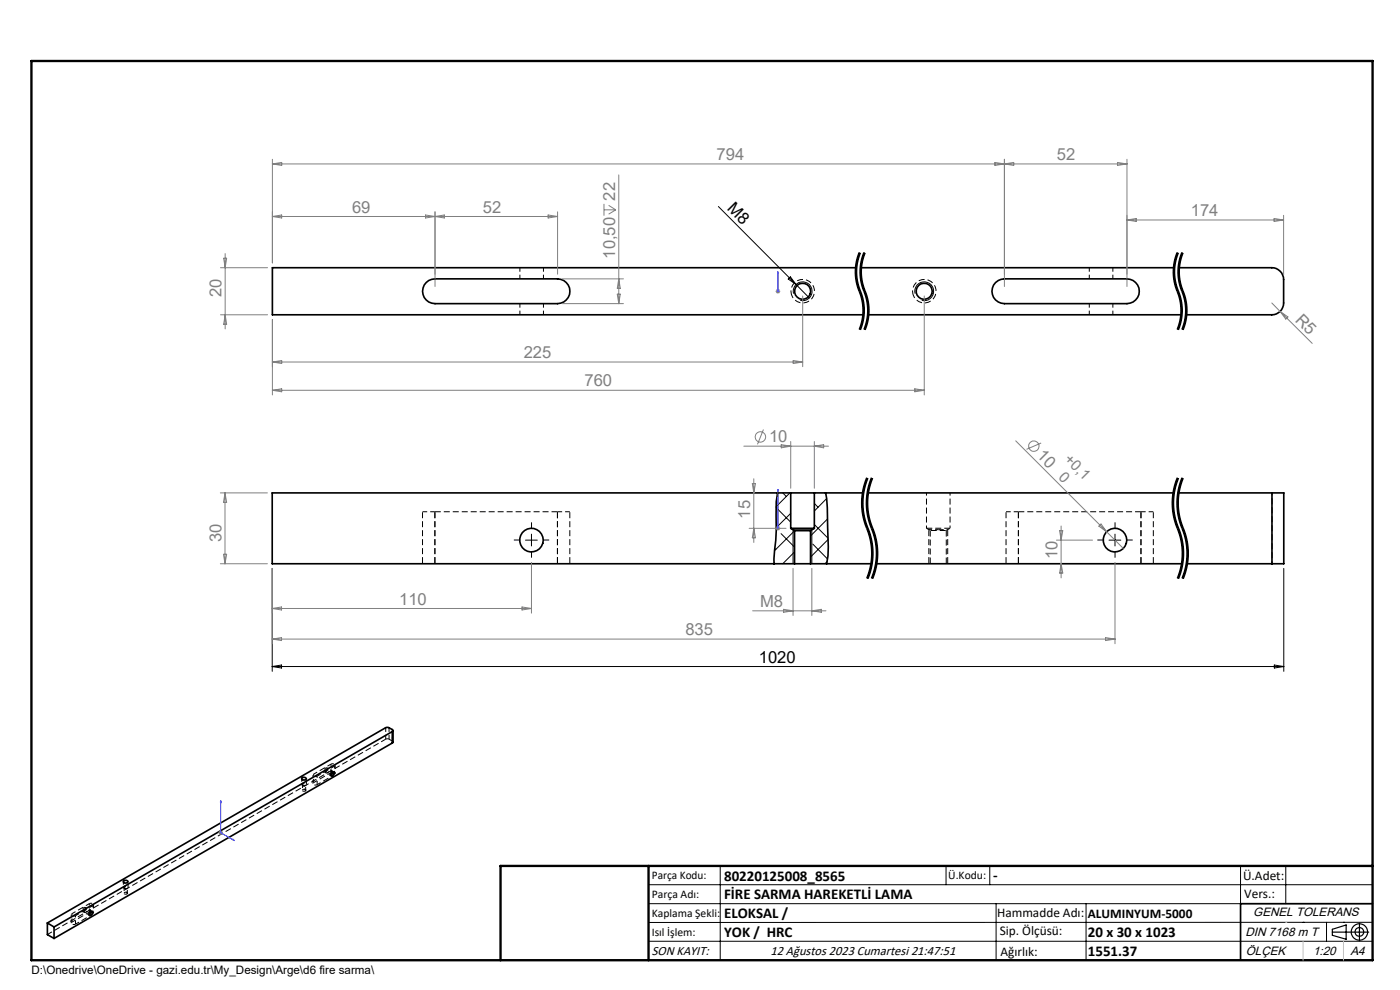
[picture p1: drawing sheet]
<svg xmlns="http://www.w3.org/2000/svg" width="297mm" height="210mm" viewBox="0 0 297 210" stroke-linecap="round" stroke-linejoin="round" font-family="sans-serif">
<path d="M269.9 104.6v15" fill="none" stroke="#000" stroke-width=".21" stroke-dasharray="1.3 .6" stroke-dashoffset=".8" stroke-linecap="butt"/>
<g fill="none" stroke="#000" stroke-width=".21" stroke-dasharray="1.3 .6" stroke-linecap="butt">
<path d="M118.3 108.6h-26M196.5 112.1h5M197.3 112.5v7.1M199 112.4h.6M200.7 119.6v-7.1M242 108.6h-26M83.2 157.2l.2 .2M68.9 163.8l.3 .2M69.7 163.1l-.3-.2M69.9 164.4l.4 .2M70.2 163.9l.2-.1M70.8 163.7l-.4-.2"/>
<path d="M17.6 193.4l.3 .1M18.4 192.7l-.3-.2M18.7 194l.3 .2M18.9 193.5l.2-.1M19.5 193.3l-.3-.2"/>
</g>
<path d="M89.6 108.6v11M92.3 108.6v11M118.3 108.6v11M120.9 119.6v-11M197 112.4v7.2M197.3 112.5h3.4M201 119.6v-7.2M213.4 108.6v11M216 108.6v11M242 108.6v11M244.7 119.6v-11" fill="none" stroke="#000" stroke-width=".21" stroke-dasharray="1.3 .6" stroke-dashoffset="-.1" stroke-linecap="butt"/>
<path d="M92.3 108.6h-2.7M120.9 108.6h-2.6M216 108.6h-2.6M244.7 108.6h-2.7M64.2 166.6a.43 .43 0 0 0 .5 .1 .43 .43 0 0 0 .2-.5h-.1a.39 .39 0 0 0-.5-.1 .39 .39 0 0 0-.1 .5M69.1 163.7a.36 .36 0 0 0 .4 .2 .36 .36 0 0 0 .3-.4 .3 .3 0 0 0-.2-.5 .3 .3 0 0 0-.4 .4l-.1 .3M69.5 163.1a.36 .36 0 0 0-.5-.2 .36 .36 0 0 0-.2 .5 .3 .3 0 0 0 .2 .4 .3 .3 0 0 0 .3-.3l.2-.4M17.8 193.3a.36 .36 0 0 0 .5 .2 .36 .36 0 0 0 .2-.4 .3 .3 0 0 0-.2-.5 .3 .3 0 0 0-.4 .4l-.1 .3M18.2 192.7a.36 .36 0 0 0-.5-.2 .36 .36 0 0 0-.2 .4 .3 .3 0 0 0 .2 .5 .3 .3 0 0 0 .4-.3l.1-.4M26.3 188.4a.43 .43 0 0 0 .5 .1 .43 .43 0 0 0 .3-.4l-.1-.1a.39 .39 0 0 0-.6-.1 .39 .39 0 0 0-.1 .5" fill="none" stroke="#000" stroke-width=".21" stroke-dasharray="1.3 .6" stroke-dashoffset=".3" stroke-linecap="butt"/>
<path d="M196.5 104.6v7.5M199.6 112.4h1.4M201.5 112.1v-7.5M67.3 164.6l-.1 .1a.4 .4 0 0 1-.6 0 .4 .4 0 0 1-.1-.5M67.3 166.4l-.1 .1a.4 .4 0 0 1-.6 0 .4 .4 0 0 1-.1-.5M70.2 162.1l.1-.1a.4 .4 0 0 1 .6 0 .4 .4 0 0 1 .1 .5M16 194.2l-.1 .1a.4 .4 0 0 1-.5 0 .4 .4 0 0 1-.1-.5M16 196l-.1 .1a.4 .4 0 0 1-.5 0 .4 .4 0 0 1-.1-.5M18.9 191.7l.2-.1a.4 .4 0 0 1 .5 0 .4 .4 0 0 1 .1 .5" fill="none" stroke="#000" stroke-width=".21" stroke-dasharray="1.3 .6" stroke-dashoffset=".7" stroke-linecap="butt"/>
<path d="M196.5 112.1l.8 .4M200.7 112.5l.8-.4M70.5 163.8a.34 .34 0 0 1 .5 .1 .34 .34 0 0 1 0 .4M19.3 193.4a.34 .34 0 0 1 .4 .1 .34 .34 0 0 1 0 .4" fill="none" stroke="#000" stroke-width=".21" stroke-dasharray="1.3 .6" stroke-dashoffset=".5" stroke-linecap="butt"/>
<g fill="none" stroke="#000" stroke-width=".21">
<path d="M152.4 43.8l16.5 16.6M167.7 58.7l1.2 1.7-1.7-1.2zM181.4 57.7v.4M181.4 58.2l.4 2.3M181.8 57.7l.1 1.8 .6 2M181.8 54.9l-.4 2.8M182.1 54l-.3 .9M182.2 53.5l-.1 .5M182.4 53.6a11.2 11.2 0 0 0 .3 9 10.6 10.6 0 0 1-.3 7.3M182.4 57.7v.4M182.4 58.2l.4 2.3M182.6 53.7a10.4 10.4 0 0 0-.8 4"/>
<path d="M182.8 57.7a14.6 14.6 0 0 0 1.2 5.3l.4 1.9v1.9M182.8 54.9l-.4 2.8M183.1 54l-.3 .9M183.2 53.5l-.1 .5M183.4 53.6a11.2 11.2 0 0 0 .3 9 10.6 10.6 0 0 1-.3 7.3M183.6 53.7a10.4 10.4 0 0 0-.8 4M248.9 57.7v.4M248.9 58.2l.3 2.3M249.2 57.7a14.6 14.6 0 0 0 1.3 5.3l.3 1.9v1.9M249.2 54.9l-.3 2.8M249.5 54l-.3 .9M249.7 53.5l-.2 .5"/>
<path d="M249.9 53.6a11.2 11.2 0 0 0 .3 9 10.6 10.6 0 0 1-.3 7.3M249.9 57.7v.4M249.9 58.2l.3 2.3M250 53.7a10.4 10.4 0 0 0-.8 4M250.2 57.7a14.6 14.6 0 0 0 1.3 5.3l.3 1.9v1.9M250.2 54.9l-.3 2.8M250.5 54l-.3 .9M250.7 53.5l-.2 .5M250.9 53.6a11.2 11.2 0 0 0 .3 9 10.6 10.6 0 0 1-.3 7.3M251 53.7a10.4 10.4 0 0 0-.8 4M168.3 62.3a2 2 0 0 1 1.8-2.5 2 2 0 0 1 2.2 2.1 2 2 0 0 1-2.5 1.8M168.9 60.4l2.8 2.8"/>
<path d="M181.8 60.5l1 3.1M182.5 61.5l.1 .2zM182.6 61.7l.3 .9M182.8 60.5a13.1 13.1 0 0 1 1.1 6.7M182.8 63.6l.2 1.8-.1 1.8M182.8 68.1l-.6 1.8M182.9 69.1l-.3 .9M182.9 62.6l.5 2.3v1.9M182.9 67.2l-.1 .9M183.4 66.8l-.5 2.3M183.8 68.1l-.6 1.8M183.9 67.2l-.1 .9"/>
<path d="M184.4 66.8l-.4 1.9-.4 1.3M194.1 62.3a2 2 0 0 1 1.8-2.5 2 2 0 0 1 2.2 2.1 2 2 0 0 1-2.6 1.8M249.2 60.5a13.1 13.1 0 0 1 1.2 6.7M250.2 60.5l.3 .9M250.2 68.1l-.5 1.8M250.4 67.2l-.2 .9M250.5 61.4a10.8 10.8 0 0 1 .9 5.8M250.8 66.8l-.3 1.9-.5 1.3M251.2 68.1l-.5 1.8M251.4 67.2l-.2 .9M251.8 66.8l-.3 1.9-.5 1.3M111.5 114.6h2.5"/>
<path d="M112.7 113.3v2.5M164.4 116.4l.2 .1M164.6 107.7l3.1 3.1M165.7 113.2l2.9 2.9M166.1 104.6l.7 .7M167.6 104.6l-3 2.9M167.7 108.9l-3 3M168.2 119.6v-7.2h4v7.2M168.6 112.6l-4.3 4.2M168.6 117.1l-2.5 2.5M172.4 115.4l3.2 3.2M172.8 111.3l2.9 2.9"/>
<path d="M172.8 106.8l.7 .8M175 104.6l.2 .2M175.4 105.8l-2.6 2.6M175.5 119.1l-.5 .5M175.5 110.1l-3.6 3.6M175.7 114.4l-3.8 3.8M182.8 107.3v1.1a15 15 0 0 0 1.2 4.2M183.1 107.8l.4 2.1 .6 1.8M183.3 104.6l-.1 3.2M183.4 104l-.1 .6M183.5 103.5l-.1 .5M183.8 107.3v1.1a15 15 0 0 0 1.2 4.2"/>
<path d="M183.8 101.3l-.9 3.2-.1 2.8M184 101.4a14.3 14.3 0 0 0 .4 11.7 13.9 13.9 0 0 1-.4 9.6M184 112.6a13.7 13.7 0 0 1-.2 10.1M184.1 111.7l.1 .3zM184.1 107.8l.3 1.6 .6 2.1M184.2 101.4l-.7 2.1M184.2 112a14.1 14.1 0 0 1 1 4.3M184.3 104.6l-.1 3.2M184.4 104l-.1 .6M184.5 103.5l-.1 .5M184.8 101.3l-.9 3.2-.1 2.8M185 111.5l1 3.1"/>
<path d="M185 101.9l-.5 1.6M185 101.4a14.3 14.3 0 0 0 .4 11.7 13.9 13.9 0 0 1-.4 9.6M185 112.6a13.7 13.7 0 0 1-.2 10.1M185.2 101.4l-.2 .6M185.2 116.3l-.1 3.3-.9 3.2M186 114.6l.2 1.7M186.2 116.3v2.2l-.2 1.6M235.3 114.6h2.5M236.5 113.3v2.5M248.6 107.3l.1 1.1a15 15 0 0 0 1.2 4.2M249 107.8a19 19 0 0 0 1.6 5.7l.5 2.8M249.2 104.6l-.2 3.2"/>
<path d="M249.3 104l-.1 .6M249.4 103.5l-.1 .5M249.6 107.3l.1 1.1a15 15 0 0 0 1.2 4.2M249.7 101.3l-.9 3.2-.2 2.8M249.9 101.4a14.3 14.3 0 0 0 .4 11.7 13.9 13.9 0 0 1-.4 9.6M249.9 112.6a13.7 13.7 0 0 1-.2 10.1M250 107.8a19 19 0 0 0 1.6 5.7l.5 2.8M250.1 101.4l-.7 2.1M250.2 104.6l-.2 3.2M250.3 104l-.1 .6M250.4 103.5l-.1 .5M250.7 101.3l-.9 3.2-.2 2.8"/>
<path d="M250.9 101.4a14.3 14.3 0 0 0 .4 11.7 13.9 13.9 0 0 1-.4 9.6M250.9 112.6a13.7 13.7 0 0 1-.2 10.1M251.1 101.4l-.7 2.1M251.1 116.3l-.1 3.3-.9 3.2M252.1 116.3l-.1 3.3-.9 3.2M57.7 120.6v21.8M186 120.1l-.8 2.7M272.3 120.6v21.8M57.7 141.4h214.6M57.7 141.4l2-.3v.6zM270.3 141.1l2 .3-2 .3zM137.6 187.7h153.6"/>
<path d="M137.6 191.7h153.6M137.6 199.7h153.6M152.8 183.7v20M200.7 183.7v4M210 183.7v4M211.3 191.7v12M230.4 191.7v12M263.2 183.7v20M272.8 183.7v8M276.4 195.6h.1M281.4 195.6v4.1M285 195.6h.1"/>
<path d="M291.2 195.6l-153.6 .1"/>
</g>
<g fill="none" stroke="#000" stroke-width=".35">
<path d="M90.4 59.9l.5-.4 1.4-.3h26a2.63 2.63 0 0 1 2.6 2.6 2.63 2.63 0 0 1-2.6 2.6h-26a2.62 2.62 0 0 1-2.5-1.6 2.62 2.62 0 0 1 .6-2.9zM181.6 56.8h-123.8v10h125.4M182.6 56.8h66.5M211.2 59.9l.6-.4 1.3-.3h26a2.63 2.63 0 0 1 2.6 2.6 2.63 2.63 0 0 1-2.6 2.6h-26a2.62 2.62 0 0 1-2.5-1.6 2.62 2.62 0 0 1 .6-2.9zM250 56.8h19.8a2.53 2.53 0 0 1 2.5 2.5v5a2.47 2.47 0 0 1-2.5 2.5h-18.2M184.1 66.8h66.5M165 104.6l-.3 1.8-.1 3a54.8 54.8 0 0 1-.4 9.2v1M167.7 112.1h5.1M167.7 104.6h5.1M167.7 104.6h-110v15h110.9M167.7 104.6v7.5M167.7 112.1l.9 .5"/>
<path d="M168.6 112.6h3.3M168.6 119.6h3.3M168.6 112.6v7M171.9 119.6h13M171.9 112.6v7M172.8 104.6h10.3M172.8 112.1l-.9 .5M172.8 104.6v7.5M175.2 104.6a38 38 0 0 1 .4 7.3 29.2 29.2 0 0 1-.2 7.7M184.1 104.6h64.9M185.9 119.6h64.9M250 104.6h19.8"/>
<path d="M251.8 119.6h18M269.8 104.6h2.5v15h-2.5M269.8 104.6v15M83.2 155.2l.2-.2-.2-.2-.9-.5-.5 .1-71.7 41.4M83.2 155.2l-71.7 41.4M83.2 155.2v2.4M83.2 157.6l-71.7 41.5M83.4 155v2.5l-.2 .1M64 165.1a.52 .52 0 0 1 .5-.2 .52 .52 0 0 1 .4 .4l-.1 .1a.49 .49 0 0 1-.8-.3zM70.3 163.9l.2-.1a.35 .35 0 0 1 .4 .2 .35 .35 0 0 1-.2 .4 .29 .29 0 0 1-.5 .1 .29 .29 0 0 1 0-.4zM70.4 163.8h.1M70.5 163.8l-.1 .3-.3 .3"/>
<path d="M10.1 195.8l1.4 .8M10.1 195.8v2.5l1.4 .8M11.5 196.6v2.5M19 193.5a.33 .33 0 0 1 .5-.1 .33 .33 0 0 1 0 .5 .3 .3 0 0 1-.3 .3 .3 .3 0 0 1-.3-.3zM19.1 193.4h.2M19.3 193.3l-.4 .7M26.2 186.9a.48 .48 0 0 1 .6-.2 .48 .48 0 0 1 .3 .4 .52 .52 0 0 1-.5 .2 .52 .52 0 0 1-.4-.4zM291.2 191.7h-28v12"/>
<circle cx="170.3" cy="61.8" r="1.7"/>
<circle cx="196" cy="61.8" r="1.7"/>
<circle cx="112.7" cy="114.6" r="2.5"/>
<circle cx="236.5" cy="114.6" r="2.5"/>
</g>
<g fill="none" stroke="#000" stroke-width=".21" stroke-dasharray="1.3 .6" stroke-dashoffset=".4" stroke-linecap="butt">
<path d="M110.3 56.8v2.3M115.3 59.1v-2.3M231.1 56.8v2.3M236.1 59.1v-2.3M110.3 64.4v2.4M115.3 66.8v-2.4M167.9 62.4a2.5 2.5 0 0 1 2.8-3.1 2.5 2.5 0 0 1 1.7 3.9 2.5 2.5 0 0 1-4.2-.1l-.3-.7M193.7 62.4a2.5 2.5 0 0 1 2.8-3.1 2.5 2.5 0 0 1 1.7 3.9 2.5 2.5 0 0 1-4.2-.1l-.3-.7M231.1 64.4v2.4M236.1 66.8v-2.4M81.8 156.8h.7M81.8 154.3v2.5"/>
<path d="M82.5 156.8l.7 .4M82.5 156.8v-2.5M83.2 154.8v2.4M66.5 164.2l3.7-2.1M66.5 166l3.7-2.1M71 162.5l-3.7 2.1M71 164.3l-3.7 2.1M15.3 193.8l3.6-2.1M15.3 195.6l3.6-2.1M19.7 192.1l-3.7 2.1M19.7 193.9l-3.7 2.1"/>
</g>
<path d="M10.1 198.2l71.7-41.4" fill="none" stroke="#000" stroke-width=".21" stroke-dasharray="1.3 .6" stroke-dashoffset=".2" stroke-linecap="butt"/>
<g fill="none" stroke="#000" stroke-width=".21" stroke-dasharray="1.3 .6" stroke-dashoffset=".9" stroke-linecap="butt">
<path d="M64.3 166.6a.3 .3 0 0 0 .3 .1 .3 .3 0 0 0 .2-.3 .29 .29 0 0 0-.4-.2 .29 .29 0 0 0-.1 .4M64.7 167.5h.1a.28 .28 0 0 1-.3 .3 .28 .28 0 0 1-.3-.3h.5M66.4 164.4v1.8M66.5 164.2v1.8M67.3 164.6v1.8M70.2 164.4a.33 .33 0 0 1-.4-.3 .33 .33 0 0 1 .2-.4 .28 .28 0 0 1 .2-.2 .28 .28 0 0 1 .3 .2M70.2 162.1v1.8M71 162.5v1.8M71.1 164.1v-1.8M15.1 194v1.8M15.3 193.8v1.8M16 194.2v1.8"/>
<path d="M18.9 194a.33 .33 0 0 1-.4-.3 .33 .33 0 0 1 .2-.4 .28 .28 0 0 1 .3-.2 .28 .28 0 0 1 .3 .2M18.9 191.7v1.8M19.7 192.1v1.8M19.8 193.7v-1.8M26.4 188.4a.3 .3 0 0 0 .4 .1 .3 .3 0 0 0 .2-.3 .29 .29 0 0 0-.4-.1 .29 .29 0 0 0-.2 .3M26.9 189.3l.1 .1a.28 .28 0 0 1-.3 .2 .28 .28 0 0 1-.3-.3h.5"/>
</g>
<path d="M197 112.4h2M64 165.2v1.2M64.2 166.5v1.1M64.8 167.8a.35 .35 0 0 0-.3-.5 .35 .35 0 0 0-.4 .3 .47 .47 0 0 0 .7 .2M64.8 167.6v-1.1M65 166.4v-1.2M26.2 187v1.2M26.3 188.3v1.2M27 189.6a.35 .35 0 0 0-.3-.4 .35 .35 0 0 0-.4 .2 .47 .47 0 0 0 .7 .2M27 189.5v-1.2M27.2 188.2v-1.2" fill="none" stroke="#000" stroke-width=".21" stroke-dasharray="1.3 .6" stroke-dashoffset=".6" stroke-linecap="butt"/>
<g fill="none" stroke="#808080" stroke-width=".21">
<path d="M57.8 33.8v22M57.8 34.8l2-.3v.6zM131.3 37.1v27.3M211.1 34.5l4 .6v-.6l-4 .6zM213.1 33.8v27M237.1 34.5l2 .3-2 .3zM239.1 33.8v27M239.1 34.8h-181.3M46.8 56.8h10M47.4 54.8h.7l-.3 2zM47.8 53.8v16M57.8 45.9h60.5"/>
<path d="M57.8 45.9l2-.3v.6zM90.3 45.6l4 .6v-.6l-4 .6zM92.3 44.9v15.9M116.3 45.6l2 .3-2 .3zM118.3 44.9v13.3M119.3 59.2h13M128.1 43.2v2.5M128.1 44.5h2.5M129.1 43.6l1.5 .9M130.6 44.5l-1.5 .9M131.3 59.2l.3 2h-.6zM239.1 46.7h33.2"/>
<path d="M239.1 46.7l2-.4v.7zM270.3 46.3l2 .4-2 .3zM272.3 45.7v12.6M46.8 66.8h10M47.8 66.8l.3 2h-.7zM57.8 67.8v16M57.8 76.8l2-.3v.6zM57.8 76.8h112.5M119.3 64.4h13M131 62.4h.6l-.3 2zM164.5 61.8h1M164.7 61.4l.7 .8"/>
<path d="M165 61.3v1M165.4 61.4l-.7 .8M168.3 76.5l2 .3-2 .3zM170.3 62.8v15M196.1 62.8v21M269.8 64.3l1.8 1.8M271.6 66.1l6.8 6.7M271.6 66.1l1.6 1.1-.4 .5zM57.8 82.8l2-.3v.6zM57.8 82.8h138.3M157.8 94.6h18M162 91.1l-1.3 3.2"/>
<path d="M165.7 94.3l2 .3-2 .4zM167.7 93.7v9.9M172.8 93.7v9.9M172.8 94.6l1.9-.3v.7zM194.1 82.5l2 .3-2 .3zM215.5 93.5l22.8 22.8M220.9 94l-3.1 1.3M46.7 119.6h10M46.7 104.6h10M47.4 117.6h.7l-.4 2zM47.7 104.6v15M47.7 104.6l.4 2h-.7z"/>
<path d="M112.7 119.3v10.8M158.9 112.1h7.9M159.6 102.6h.7l-.4 2zM159.9 101.6v13.5M159.9 112.1l.4 2h-.7zM164.7 111.7l.7 .7M165 111.6v1M165.4 111.7l-.7 .7M224.1 114.6h7.7M224.8 112.6h.7l-.4 2zM225.1 111.6v11M225.1 119.6l.4 2h-.7z"/>
<path d="M233.6 111.2l1.2 1.6-1.7-1.2zM236.5 119.3v17.3M57.7 129.1l2-.3v.6zM57.7 129.1h55M57.7 120.6v16M57.7 135.6h178.8M57.7 135.6l2-.4v.7zM110.7 128.8l2 .3-2 .3zM159.7 129.6h15.5M166.2 129.2l2 .4-2 .3zM168.2 120.6v10M172.2 120.6v10"/>
<path d="M172.2 129.6l2-.4v.7zM234.5 135.2l2 .4-2 .3zM46.3 176.6h1M46.5 176.3l.7 .7M46.8 176.1v1M47.2 176.3l-.7 .7"/>
<circle cx="161.3" cy="92.7" r="1.1"/>
<circle cx="219.3" cy="94.6" r="1.1"/>
</g>
<path d="M182.4 53.6a10.6 10.6 0 0 0 0 8.2M183.4 53.6a10.6 10.6 0 0 0 0 8.2M249.9 53.6a10.6 10.6 0 0 0 0 8.2M250.9 53.6a10.6 10.6 0 0 0 0 8.2M182.4 61.8a10.6 10.6 0 0 1 0 8.1M183.4 61.8a10.6 10.6 0 0 1 0 8.1M249.9 61.8a10.6 10.6 0 0 1 0 8.1M250.9 61.8a10.6 10.6 0 0 1 0 8.1" fill="none" stroke="#000" stroke-width=".21" stroke-dasharray="6.3 1.3 1.3 1.3" stroke-dashoffset="4.1" stroke-linecap="butt"/>
<path d="M184 101.4a13.9 13.9 0 0 0 0 10.7M184 112.1a13.9 13.9 0 0 1 0 10.6M185 101.4a13.9 13.9 0 0 0 0 10.7M185 112.1a13.9 13.9 0 0 1 0 10.6M249.9 101.4a13.9 13.9 0 0 0 0 10.7M249.9 112.1a13.9 13.9 0 0 1 0 10.6M250.9 101.4a13.9 13.9 0 0 0 0 10.7M250.9 112.1a13.9 13.9 0 0 1 0 10.6" fill="none" stroke="#000" stroke-width=".21" stroke-dasharray="6.3 1.3 1.3 1.3" stroke-dashoffset="2.8" stroke-linecap="butt"/>
<g fill="none" stroke="#000" stroke-width=".25">
<path d="M282.6 197.7h7.8M282.6 197.1l3-.9v3l-3-.8zM288.4 195.8v3.8M106.2 203.7h185"/>
<circle cx="288.4" cy="197.7" r="1.74"/>
<circle cx="288.4" cy="197.7" r=".93"/>
</g>
<path d="M165 57.6v.4v-.4M165 57.6v4.2M165 61.7v.2zM165 61.8h.1M165 112v.2zM165 103.7v.5v-.5M165 112.1h.1M165 103.7v8.4M46.8 169.8v6.8l2.9 1.7M46.8 169.8l.1 .4-.2-.1zM49.5 178l.2 .3-.2-.1z" fill="none" stroke="#00f" stroke-width=".21"/>
<path d="M110.3 114.6h-1.3M112.8 112.1v-1.3M112.8 117.1v1.2M115.3 114.6h1.2M234 114.6h-1.2M236.5 112.1v-1.3M236.5 117.1v1.2M239 114.6h1.3" fill="none" stroke="#000" stroke-width=".21" stroke-dasharray="15.2 1.3 1.3 1.3" stroke-linecap="butt"/>
<path d="M6.7 12.9h284.5v190.8h-284.5zM137.6 183.7v20M291.2 183.7h-185v20" fill="none" stroke="#000" stroke-width=".5"/>
<path d="M276.4 199.7v4M285 199.7v4" fill="none" stroke="#c0c0c0" stroke-width=".21"/>
<path d="M272.8 195.6h.1" fill="none" stroke="#c0c0c0" stroke-width=".25"/>
<g fill="#00f">
<path d="M165 112v.2zM165 103.7v.5z"/>
<path d="M49.5 178l.2 .3-.2-.1zM46.8 169.8l.1 .4-.2-.1z"/>
<path d="M165 57.6v.4zM165 61.7v.2z"/>
</g>
<g font-size="3.5" fill="#808080">
<text x="152" y="34">794</text>
<text x="224.2" y="34">52</text>
<text x="74.7" y="45.1">69</text>
<text x="102.4" y="45.1">52</text>
<text x="130.5" y="42.5" transform="rotate(-90 130.5 42.5)">22</text>
<text x="252.6" y="45.9">174</text>
<text x="130.5" y="54.9" transform="rotate(-90 130.5 54.9)">10,50</text>
<text x="47" y="63.1" transform="rotate(-90 47 63.1)">20</text>
<text x="274.6" y="68" transform="rotate(45 274.6 68)">R5</text>
<text x="111.1" y="76">225</text>
<text x="124" y="82">760</text>
<text x="163.2" y="93.8">10</text>
<text x="219.8" y="96.7" transform="rotate(45 219.8 96.7)">10</text>
<text x="159.2" y="110" transform="rotate(-90 159.2 110)">15</text>
<text x="47" y="115" transform="rotate(-90 47 115)">30</text>
<text x="224.3" y="118.6" transform="rotate(-90 224.3 118.6)">10</text>
<text x="84.7" y="128.3">110</text>
<text x="161.3" y="128.8">M8</text>
<text x="145.4" y="134.8">835</text>
</g>
<g font-size="3.5">
<text x="154.1" y="44.3" transform="rotate(45 154.1 44.3)">M8</text>
<text x="161" y="140.6">1020</text>
</g>
<g font-size="3.2" fill="#808080">
<text x="224.4" y="101.4" transform="rotate(45 224.4 101.4)">0</text>
<text x="225.6" y="97.6" transform="rotate(45 225.6 97.6)">+0,1</text>
</g>
<g font-size="3.2">
<text x="153.6" y="186.8">80220125008_8565</text>
<text x="153.6" y="190.8">FİRE SARMA HAREKETLİ LAMA</text>
<text x="210.7" y="186.6">-</text>
<text x="153.6" y="194.8">ELOKSAL /</text>
<text x="153.6" y="198.8">YOK / HRC</text>
<text x="230.8" y="198.7">20 x 30 x 1023</text>
<text x="230.8" y="202.8">1551.37</text>
</g>
<g font-size="2.8">
<text x="263.7" y="186.7">Ü.Adet:</text>
<text x="263.9" y="190.5">Vers.:</text>
<text x="211.5" y="194.5">Hammadde Adı:</text>
<text x="230.8" y="194.7">ALUMINYUM-5000</text>
<text x="138.3" y="202.6">SON KAYIT:</text>
<text x="163.5" y="202.6">12 Ağustos 2023 Cumartesi 21:47:51</text>
<text x="212.1" y="198.4">Sip. Ölçüsü:</text>
<text x="212.2" y="202.7">Ağırlık:</text>
</g>
<g font-size="2.6">
<text x="265.9" y="194.4">GENEL TOLERANS</text>
<text x="264.2" y="198.5">DIN 7168 m T</text>
<text x="264.3" y="202.6">ÖLÇEK</text>
<text x="278.5" y="202.6">1:20</text>
<text x="286.5" y="202.6">A4</text>
</g>
<g font-size="2.5">
<text x="138.3" y="186.4">Parça Kodu:</text>
<text x="138.3" y="190.5">Parça Adı:</text>
<text x="201.2" y="186.5">Ü.Kodu:</text>
<text x="138.3" y="194.5">Kaplama Şekli:</text>
<text x="138.3" y="198.6">Isıl İşlem:</text>
<text x="6.7" y="206.7">D:\Onedrive\OneDrive - gazi.edu.tr\My_Design\Arge\d6 fire sarma\</text>
</g>
</svg>
